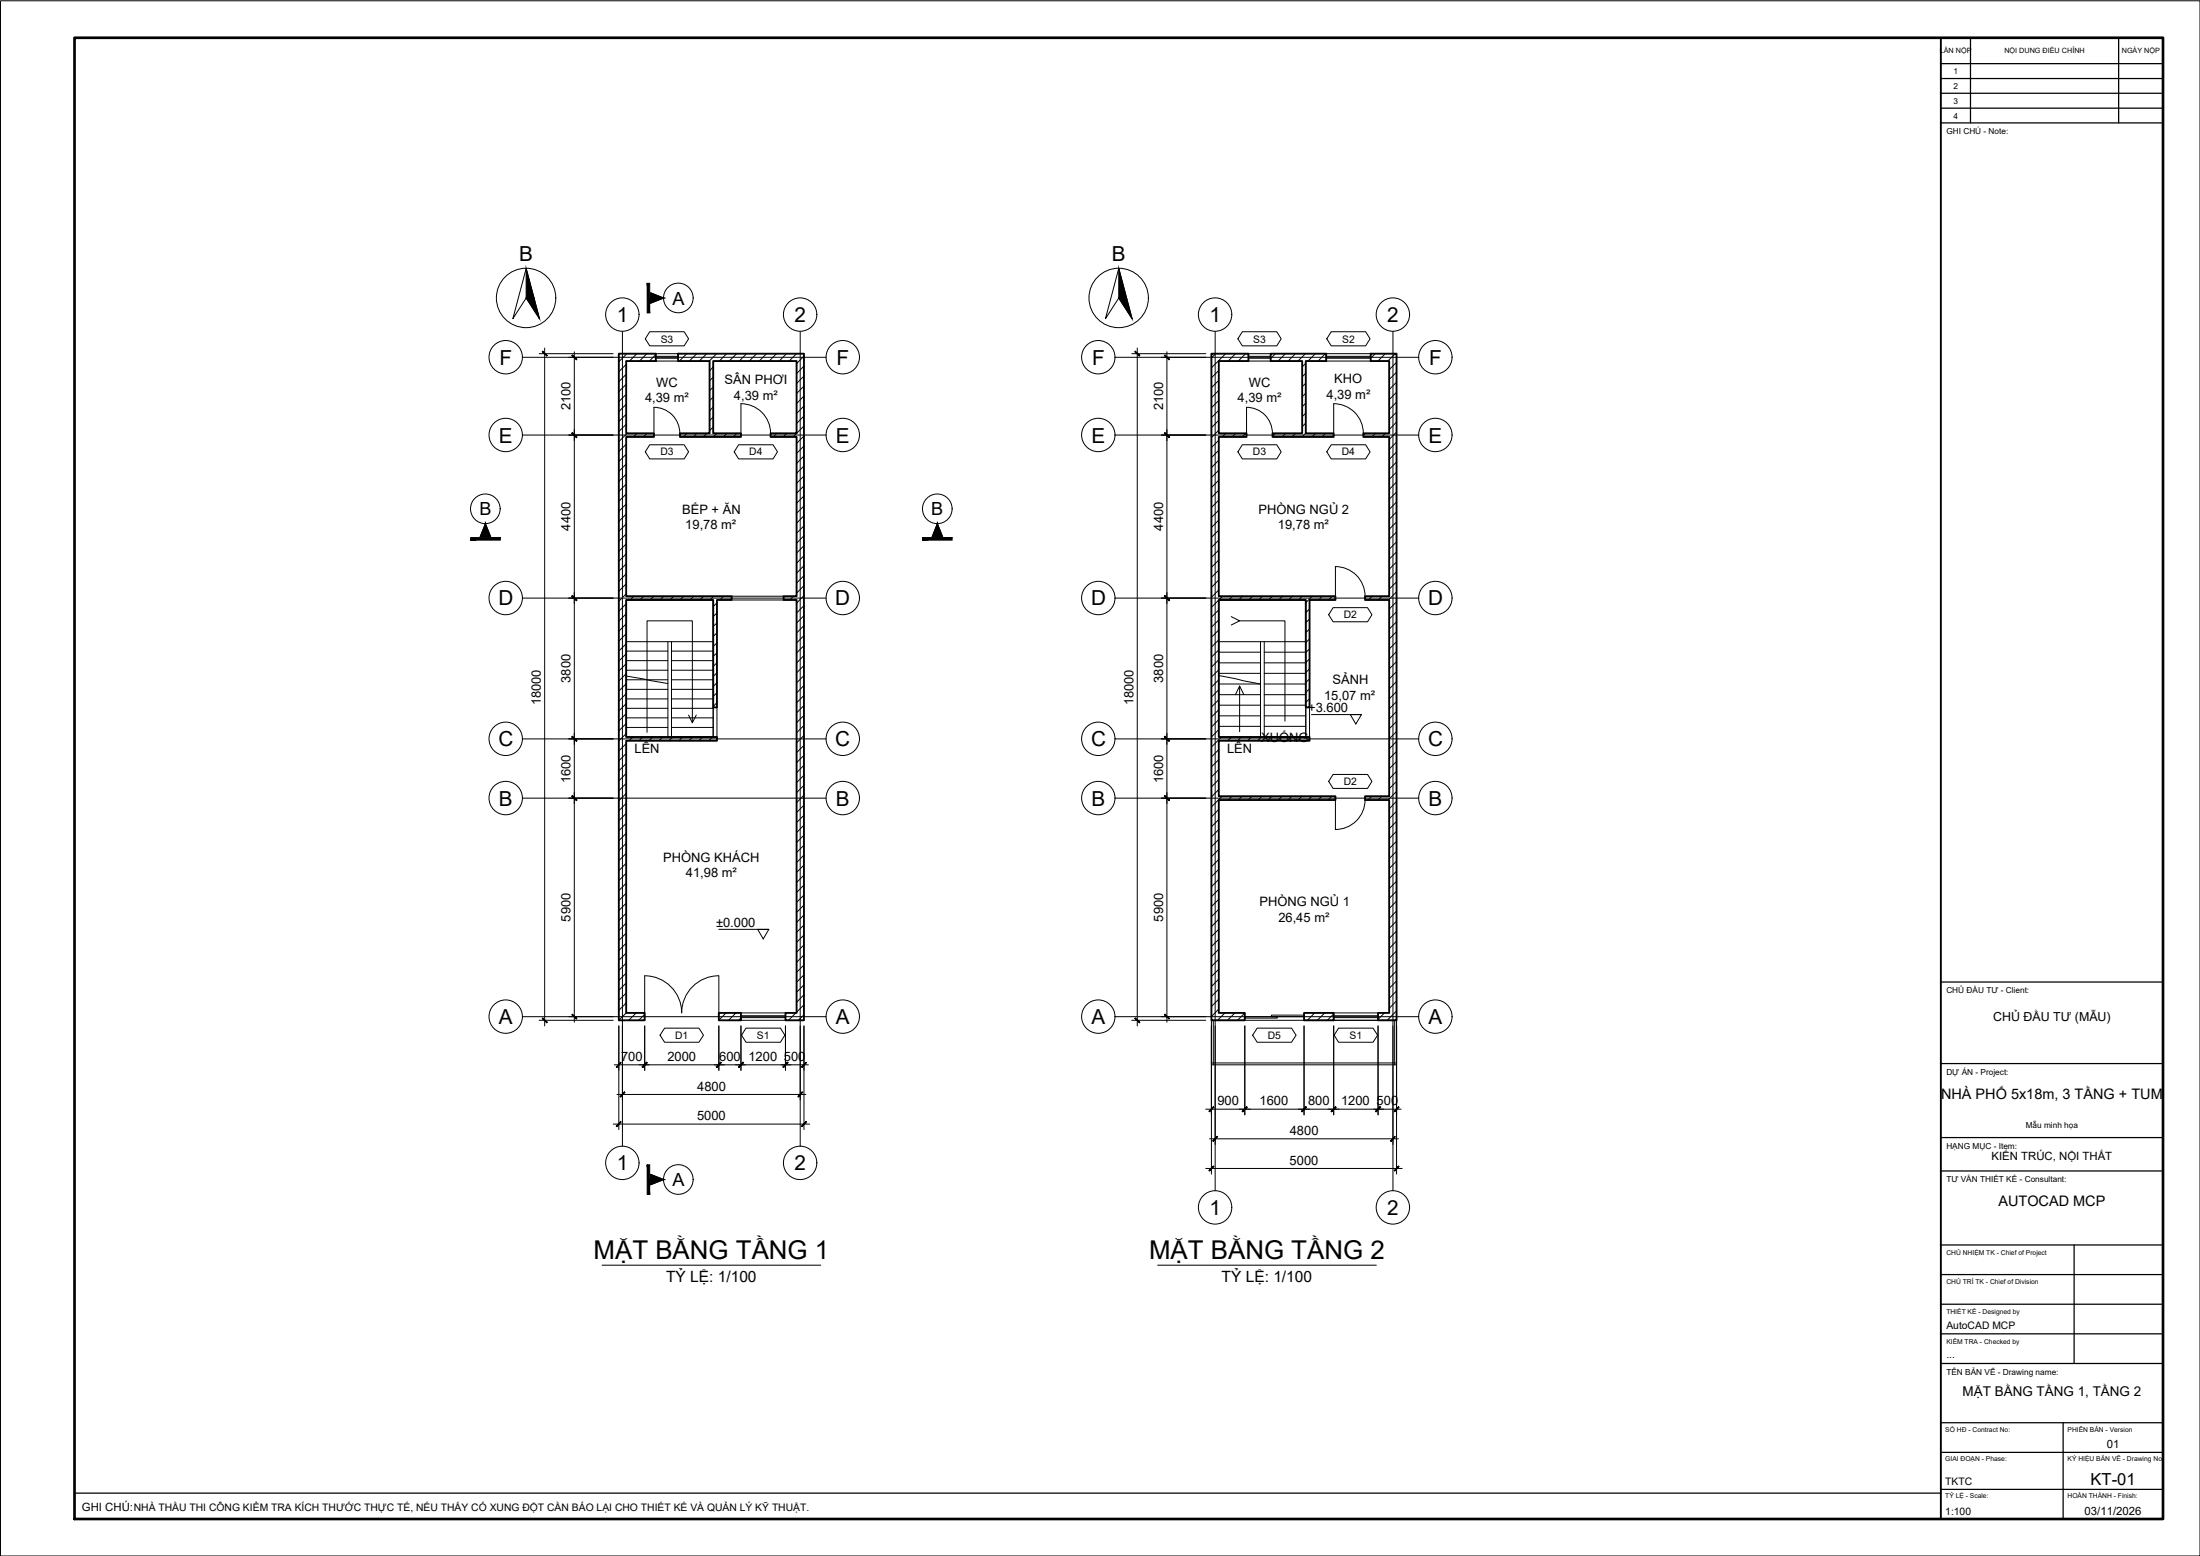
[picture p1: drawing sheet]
<svg xmlns="http://www.w3.org/2000/svg" width="594mm" height="420mm" viewBox="0 0 594 420" stroke-linecap="round" stroke-linejoin="round" font-family="sans-serif">
<!-- layer: A-WALL -->
<path d="M167.1 95.5h10v2h-8v19.5h7.5v1h-7.5v43h28.5v1h-4v29h-1v-29h-23.5v37h24.5v1h-24.5v73.5h5v2h-7zM183.1 95.5h34v180h-5v-2h3v-111.5h-3.5v-1h3.5v-43h-7v-1h7v-19.5h-22.5v19.5h7.5v1h-16.5v-1h8v-19.5h-8.5zM327.1 95.5h10v2h-8v19.5h7.5v1h-7.5v43h31.5v1h-7v29h-1v-29h-23.5v37h24.5v1h-24.5v15h31.5v1h-31.5v57.5h7v2h-9zM343.1 95.5h15v2h-5.5v19.5h7.5v1h-16.5v-1h8v-19.5h-8.5zM370.1 95.5h7v180h-5v-2h3v-57.5h-6.5v-1h6.5v-53h-6.5v-1h6.5v-43h-7v-1h7v-19.5h-5zM194.1 273.5h6v2h-6zM352.1 273.5h8v2h-8z" fill="none" stroke="#000" stroke-width=".51"/>
<!-- layer: A-WALL-PATT -->
<g fill="none" stroke="#000" stroke-width=".27">
<path d="M169.1 98.4l-2 2M169.3 95.5l-2.2 2.2M172 95.5l-2 2M174.7 95.5l-2 2M177.1 95.8l-1.7 1.7M185.4 95.5l-2 2M188.1 95.5l-1.9 2M190.9 95.5l-2.1 2M192.6 99.1l-1 1M193.5 95.5l-2 2M196.2 95.5l-2 2M198.9 95.5l-2 2"/>
<path d="M201.6 95.5l-2 2M204.3 95.5l-2 2M207 95.5l-2 2M209.7 95.5l-2 2M212.4 95.5l-2 2M215.1 95.5l-2 2M217.1 96.2l-2 2M217.1 98.8l-2 2.1M328.3 95.5l-1.2 1.1M331 95.5l-3.9 3.8M333.6 95.5l-1.9 2M336.4 95.5l-2 2"/>
<path d="M337.1 97.4l-.1 .1M344.4 95.5l-1.3 1.3M347.1 95.5l-2 2M349.8 95.5l-2 2M352.5 95.5l-2 2M352.6 98.1l-1 1M355.2 95.5l-2 2M357.9 95.5l-2 2M371.4 95.5l-1.3 1.2M374.1 95.5l-2 2M376.8 95.5l-2.1 2M377.1 97.8l-2 2"/>
<path d="M169.1 101l-2 2.1M169.1 103.8l-2 1.9M169.1 106.5l-2 2M169.1 109.1l-2 2.1M169.1 111.8l-2 2M169.1 114.6l-2 1.9M169.1 119.9l-2 2M169.3 117l-2.2 2.3M172 117l-1 1M174.7 117l-1 1M176.6 117.8l-.2 .2M185.5 117l-1 1"/>
<path d="M188.2 117l-1 1M190.9 117l-1 1M192.6 101.8l-1 1M192.6 104.5l-1 1M192.6 107.2l-1 1M192.6 109.9l-1 1M192.6 112.6l-1 1M192.6 115.3l-1 1M193.6 117l-1 1M196.3 117l-1 1M199 117l-1 1M209.8 117l-1 1"/>
<path d="M212.4 117l-.9 1M217.1 101.6l-2 1.9M217.1 104.3l-2 2M217.1 106.9l-2 2.1M217.1 109.6l-2 2M217.1 112.4l-2 1.9M217.1 115l-3 3M217.1 117.7l-2 2M329.1 100l-2 2M329.1 102.7l-2 2M329.1 108.1l-2 2M329.1 113.5l-2 2"/>
<path d="M329.1 105.4l-2 2M329.1 110.8l-2 2M329.1 116.2l-2 2M329.1 118.9l-2 2M331 117l-1 1M333.7 117l-1 1M336.4 117l-1 1M344.5 117l-.9 .9M347.2 117l-1 1M349.9 117l-1 1M352.6 100.8l-1 1M352.6 103.5l-1 .9"/>
<path d="M352.6 106.2l-1 .9M352.6 108.8l-1 1.1M352.6 111.5l-1 1M352.6 114.2l-1 1M352.6 116.9l-1 1.1M355.3 117l-1 1M357.9 117l-.9 1M360.1 117.5l-.5 .5M368.7 117l-.6 .6M371.4 117l-1 1M374.1 117l-1 1M377.1 100.5l-2 2"/>
<path d="M377.1 111.3l-2 2M377.1 103.2l-2 2M377.1 105.9l-2 2M377.1 108.6l-2 2M377.1 114l-2 2M377.1 116.7l-2 2M377.1 119.4l-2 2M169.1 122.6l-2 2M169.1 125.3l-2 2M169.1 128l-2 2M169.1 130.7l-2 2M169.1 133.4l-2 2"/>
<path d="M169.1 136.1l-2 2M169.1 138.8l-2 2M217.1 120.4l-2 2M217.1 123.1l-2 2M217.1 125.8l-2 2M217.1 128.5l-2 2M217.1 131.2l-2 2M217.1 133.9l-2 2M217.1 136.6l-2 2M217.1 139.3l-2 2M329.1 121.6l-2 2M329.1 124.2l-2 2.1"/>
<path d="M329.1 137.8l-2 1.9M329.1 127l-2 1.9M329.1 129.7l-2 2M329.1 132.3l-2 2.1M329.1 135l-2 2M377.1 122l-2 2.1M377.1 124.8l-2 1.9M377.1 127.5l-2 2M377.1 130.1l-2 2.1M377.1 132.8l-2 2M377.1 135.6l-2 1.9M377.1 138.2l-2 2.1"/>
<path d="M169.1 141.5l-2 2M169.1 144.2l-2 2M169.1 146.9l-2 2M169.1 149.6l-2 2M169.1 152.3l-2 2M169.1 154.9l-2 2.1M169.1 157.6l-2 2M217.1 142l-2 2M217.1 144.7l-2 2M217.1 147.4l-2 2M217.1 150.1l-2 2M217.1 152.7l-2 2.1"/>
<path d="M217.1 155.4l-2 2M217.1 158.2l-2 1.9M329.1 145.8l-2 2M329.1 151.2l-2 2M329.1 159.3l-2 2M329.1 140.4l-2 2.1M329.1 143.1l-2 2M329.1 148.5l-2 2M329.1 153.9l-2 2M329.1 156.6l-2 2M377.1 140.9l-2 2M377.1 143.6l-2 2"/>
<path d="M377.1 146.3l-2 2M377.1 149l-2 2M377.1 151.7l-2 2M377.1 154.4l-2 2M377.1 157.1l-2 2M377.1 159.8l-2.2 2.2M169.1 160.4l-2 1.9M169.1 163l-2 2.1M169.1 165.7l-2 2M169.1 168.4l-2 2M169.1 171.1l-2 2M169.1 173.8l-2 2"/>
<path d="M169.1 176.5l-2 2M169.1 179.2l-2 2M171.1 161l-.9 1M173.8 161l-1 1M176.5 161l-1 1M179.2 161l-1 1M181.9 161l-1 1M184.6 161l-1 1M187.3 161l-1 1M190 161l-1 1M192.7 161l-1 1M193.6 162.8l-1 1"/>
<path d="M193.6 165.5l-1 1M193.6 168.2l-1 1M193.6 170.9l-1 1M193.6 173.6l-1 1M193.6 176.3l-1 .9M193.6 178.9l-1 1.1M195.4 161l-1 1M197.6 161.5l-.5 .5M214.3 161l-1.1 1M217.1 160.8l-2 2.1M217.1 163.5l-2 2M217.1 166.2l-2 2"/>
<path d="M217.1 168.9l-2 2M217.1 171.6l-2 2M217.1 174.3l-2 2M217.1 177l-2 2M217.1 179.7l-2 2M329.1 164.7l-2 2M329.1 167.4l-2 2M329.1 170.1l-2 2M329.1 172.8l-2 2M329.1 175.5l-2 2M329.1 178.1l-2 2.1M330.1 161l-3 3"/>
<path d="M332.8 161l-1 1M335.5 161l-1 1M338.2 161l-1 1M340.9 161l-1 1M343.6 161l-1 1M346.3 161l-1 1M349 161l-1 1M351.7 161l-1 1M353.6 164.4l-1 1M353.6 167.1l-1 1M353.6 169.8l-1 1M353.6 172.5l-1 1"/>
<path d="M353.6 175.2l-1 1M353.6 177.9l-1 1M354.3 161l-1.7 1.7M357.1 161l-1 1M359.8 161l-1.1 1M370.5 161l-1 1M373.2 161l-1 1M377.1 162.5l-2 2M377.1 165.2l-2 2M377.1 167.9l-2 2M377.1 170.6l-2 2M377.1 173.3l-2 2"/>
<path d="M377.1 175.9l-2 2.1M377.1 178.6l-2 2M169.1 181.9l-2 2M169.1 184.6l-2 2M169.1 187.3l-2 2M169.1 190l-2 2M169.1 192.7l-2 2M169.1 195.4l-2 2M169.1 198.1l-2 2M170.9 199l-1 1M173.5 199l-.9 1M176.2 199l-1 1"/>
<path d="M179 199l-1.1 1M181.6 199l-.9 1M184.3 199l-1 1M187 199l-1 1M189.7 199l-1 1M192.4 199l-1 1M193.6 181.7l-1 1M193.6 184.4l-1 .9M193.6 187l-1 1M193.6 189.7l-1 1.1M217.1 182.4l-2 2M217.1 185.1l-2 2"/>
<path d="M217.1 187.8l-2 2M217.1 190.5l-2 2M217.1 193.2l-2 2M217.1 195.9l-2 2M217.1 198.6l-2 2M329.1 180.8l-2 2M329.1 183.6l-2 1.9M329.1 186.2l-2 2.1M329.1 188.9l-2 2M329.1 191.6l-2 2M329.1 194.3l-2 2M329.1 197l-2 2"/>
<path d="M329.8 199l-2.7 2.7M332.5 199l-1 1M335.2 199l-1 1M337.9 199l-1 1M340.6 199l-1 1M343.3 199l-1 1M346 199l-1 1M348.7 199l-1 1M351.4 199l-1 1M353.6 180.6l-1 1M353.6 183.3l-1 1M353.6 186l-1 1"/>
<path d="M353.6 188.7l-1 1M353.6 199.5l-.5 .5M377.1 181.4l-2 1.9M377.1 184l-2 2.1M377.1 186.7l-2 2M377.1 189.4l-2 2M377.1 192.1l-2 2M377.1 194.8l-2 2M377.1 197.5l-2 2M169.1 200.8l-2 2M169.1 203.5l-2 1.9M169.1 206.2l-2 2"/>
<path d="M169.1 208.8l-2 2.1M169.1 211.5l-2 2M169.1 214.2l-2 2M169.1 216.9l-2 2M169.1 219.6l-2 2M217.1 201.3l-2 1.9M217.1 204l-2 2M217.1 206.6l-2 2.1M217.1 209.3l-2 2M217.1 212l-2 2M217.1 214.7l-2 2M217.1 217.4l-2 2"/>
<path d="M329.1 202.4l-2 2M329.1 205.1l-2 2M329.1 207.8l-2 2M329.1 210.5l-2 2M329.1 213.2l-2 2M329.1 218.6l-2 2M330 215l-2.9 2.9M332.7 215l-1 1M335.4 215l-1 1M338.1 215l-1 1M340.8 215l-1 1M343.5 215l-1.1 1"/>
<path d="M346.2 215l-1 1M348.8 215l-.9 1M351.6 215l-1.1 1M354.3 215l-1.1 1M356.9 215l-.9 1M359.6 215l-1 1M370.4 215l-1 1M373.1 215l-1 1M377.1 200.2l-2 2M377.1 202.9l-2 2M377.1 205.6l-2 2M377.1 208.3l-2 2"/>
<path d="M377.1 211l-2 2M377.1 213.7l-2.3 2.3M377.1 216.4l-2 2M377.1 219.1l-2 2M169.1 222.3l-2 2M169.1 225l-2 2M169.1 227.7l-2 2M169.1 230.4l-2 2M169.1 233.1l-2 2M169.1 235.8l-2 2M169.1 238.5l-2 2M217.1 220.1l-2 2"/>
<path d="M217.1 222.8l-2 2M217.1 225.5l-2 2M217.1 228.2l-2 2M217.1 230.9l-2 2M217.1 233.6l-2 2M217.1 236.3l-2 2M217.1 239l-2 2M329.1 221.3l-2 2M329.1 224l-2 2M329.1 226.7l-2 1.9M329.1 229.4l-2 2M329.1 232.1l-2 2"/>
<path d="M329.1 234.7l-2 2M329.1 237.4l-2 2M377.1 221.8l-2 2M377.1 224.5l-2 1.9M377.1 227.2l-2 2M377.1 229.9l-2 2M377.1 232.5l-2 2M377.1 235.2l-2 2M377.1 238l-2 1.9M169.1 241.2l-2 2M169.1 243.9l-2 2M169.1 246.6l-2 2"/>
<path d="M169.1 249.3l-2 2M169.1 252l-2 2M169.1 254.7l-2 2M169.1 257.3l-2 2M217.1 241.7l-2 2M217.1 244.4l-2 2M217.1 247.1l-2 2M217.1 249.8l-2 2M217.1 252.5l-2 2M217.1 255.1l-2 2M217.1 257.9l-2 1.9M329.1 240.1l-2 2"/>
<path d="M329.1 242.8l-2 2M329.1 245.5l-2 2M329.1 248.2l-2 2M329.1 250.9l-2 2M329.1 253.6l-2 2M329.1 256.3l-2 2M329.1 259l-2 2M377.1 240.6l-2 2M377.1 243.3l-2 2M377.1 246l-2 2M377.1 248.7l-2 2M377.1 251.4l-2 2"/>
<path d="M377.1 254.1l-2 2M377.1 256.8l-2 2M377.1 259.5l-2 2M169.1 260.1l-2 1.9M169.1 262.8l-2 2M169.1 265.4l-2 2M169.1 268.1l-2 2M169.1 270.8l-2 2M169.1 273.5l-2 2M171.8 273.5l-2 2M174.1 273.9l-1.6 1.6M196.1 273.5l-2 2"/>
<path d="M198.7 273.5l-2 2M200.1 274.9l-.7 .6M212.2 273.5l-.1 .1M214.9 273.5l-2 2M217.1 260.6l-2 2M217.1 263.2l-2 2M217.1 265.9l-2 2M217.1 268.6l-2 2M217.1 271.3l-2 2M217.1 274l-1.5 1.5M329.1 261.7l-2 2M329.1 264.4l-2 2"/>
<path d="M329.1 267.1l-2 2M329.1 269.8l-2 2M329.1 272.5l-2 2M330.8 273.5l-2 2M333.5 273.5l-2.1 2M336.1 273.6l-1.9 1.9M352.3 273.5l-.2 .2M355 273.5l-2 2M357.7 273.5l-2 2M360.1 273.8l-1.7 1.7M373.9 273.5l-1.8 1.8M377.1 262.2l-2 2"/>
<path d="M377.1 264.9l-2 2M377.1 267.6l-2 2M377.1 270.3l-2 2M377.1 273l-2.5 2.5"/>
</g>
<!-- layer: A-DOOR -->
<g fill="none" stroke="#000" stroke-width=".27">
<path d="M176.6 110a7 7 0 0 1 7 7M176.6 110v7M200.1 109a8 8 0 0 1 8 8M200.1 109v8M343.6 117a7 7 0 0 0-7-7v7M360.1 109a8 8 0 0 1 8 8M360.1 109v8M360.6 153a8 8 0 0 1 8 8M360.6 153v8M360.6 216v8M368.6 216a8 8 0 0 1-8 8M174.1 263.5a10 10 0 0 1 10 10 10 10 0 0 1 10-10"/>
<path d="M174.1 263.5v10M194.1 263.5v10M336.1 274.5h8.8v.4h-8.8zM343.3 274.1h8.8v.4h-8.8z"/>
</g>
<!-- layer: A-ANNO-TEXT -->
<g fill="none" stroke="#000" stroke-width=".27">
<path d="M175.4 89.6h9.4l1.1 1.9-1.1 1.9h-9.4l-1.1-1.9zM335.5 89.6h9.3l1.2 1.9-1.2 1.9h-9.3l-1.2-1.9zM359.5 89.6h9.3l1.2 1.9-1.2 1.9h-9.3l-1.2-1.9zM175.4 120.1h9.4l1.1 1.9-1.1 1.9h-9.4l-1.1-1.9zM199.4 120.1h9.4l1.1 1.9-1.1 1.9h-9.4l-1.1-1.9zM335.5 120.1h9.3l1.2 1.9-1.2 1.9h-9.3l-1.2-1.9zM359.5 120.1h9.3l1.2 1.9-1.2 1.9h-9.3l-1.2-1.9zM360 164.1h9.3l1.2 1.9-1.2 1.9h-9.3l-1.2-1.9zM360 209.1h9.3l1.2 1.9-1.2 1.9h-9.3l-1.2-1.9zM179.5 277.6h9.2l1.3 1.9-1.3 1.9h-9.2l-1.3-1.9zM201.4 277.6h9.3l1.2 1.9-1.2 1.9h-9.3l-1.1-1.9zM339.5 277.6h9.3l1.2 1.9-1.2 1.9h-9.3l-1.2-1.9z"/>
<path d="M361.5 277.6h9.3l1.2 1.9-1.2 1.9h-9.3l-1.2-1.9zM162.6 341.6h59M312.6 341.6h59.1"/>
</g>
<!-- layer: A-GLAZ -->
<g fill="none" stroke="#000" stroke-width=".27">
<path d="M177.1 95.5h6M177.1 97.5h6M177.1 96.2h6M177.1 96.7h6M337.1 95.5h6M337.1 97.5h6M337.1 96.2h6M337.1 96.7h6M358.1 95.5h12M358.1 97.5h12M358.1 96.2h12M358.1 96.7h12"/>
<path d="M200.1 275.5h12M200.1 273.5h12M200.1 274.8h12M200.1 274.3h12M360.1 275.5h12M360.1 273.5h12M360.1 274.8h12M360.1 274.3h12"/>
</g>
<!-- layer: A-OPEN -->
<path d="M197.6 162h14M197.6 161h14M192.6 191v8M193.6 191v8M352.6 191v8M353.6 191v8" fill="none" stroke="#000" stroke-width=".27"/>
<!-- layer: A-ANNO-DIMS -->
<g fill="none" stroke="#000" stroke-width=".27">
<path d="M145.6 95.5h20M147.1 94v183M153.6 96.5h12M155.1 95v181M305.6 95.5h20M307.1 94v183M313.6 96.5h12M315.1 95v181M153.6 117.5h12M313.6 117.5h12M153.6 161.5h12M313.6 161.5h12"/>
<path d="M153.6 199.5h12M313.6 199.5h12M153.6 215.5h12M313.6 215.5h12M145.6 275.5h20M153.6 274.5h12M167.1 277v28M168.1 277v20M174.1 277v12M194.1 277v12M200.1 277v12M212.1 277v12"/>
<path d="M216.1 277v20M217.1 277v28M305.6 275.5h20M313.6 274.5h12M327.1 277v40M328.1 277v32M336.1 277v24M352.1 277v24M360.1 277v24M372.1 277v24M376.1 277v32M377.1 277v40"/>
<path d="M165.9 287.5h9.4M166.6 295.5h51M172.6 287.5h23M192.9 287.5h8.4M198.6 287.5h15M210.9 287.5h7.4M325.6 299.5h48M370.9 299.5h7.4M165.6 303.5h53M325.6 315.5h53M326.6 307.5h51"/>
</g>
<!-- layer: 0 -->
<g fill="#000" stroke="#000" stroke-width=".27">
<path d="M146.4 95l1.2 1.1 .2-.1zM146.4 95l.2-.2 1.2 1.2z"/>
<path d="M154.4 96l1.2 1.2 .2-.2zM154.4 96l.2-.2 1.2 1.2z"/>
<path d="M306.5 95l1.2 1.1 .1-.1zM306.5 95l.1-.2 1.2 1.2z"/>
<path d="M314.5 96l1.2 1.2 .1-.2zM314.5 96l.1-.2 1.2 1.2z"/>
<path d="M154.6 116.8l-.2 .2 1.4 1zM154.4 117l1.4 1-.2 .2z"/>
<path d="M154.4 117l1.2 1.2 .2-.2zM154.4 117l.2-.2 1.2 1.2z"/>
<path d="M314.6 116.8l-.1 .2 1.3 1zM314.5 117l1.3 1-.1 .2z"/>
<path d="M314.5 117l1.2 1.2 .1-.2zM314.5 117l.1-.2 1.2 1.2z"/>
<path d="M154.6 160.8l-.2 .2 1.4 1.1zM154.4 161l1.4 1.1-.2 .1z"/>
<path d="M154.4 161l1.2 1.2 .2-.1zM154.6 160.8l1.2 1.3-1.4-1.1z"/>
<path d="M314.6 160.8l-.1 .2 1.3 1.1zM314.5 161l1.3 1.1-.1 .1z"/>
<path d="M314.5 161l1.2 1.2 .1-.1zM314.6 160.8l1.2 1.3-1.3-1.1z"/>
<path d="M154.6 198.8l-.2 .2 1.4 1zM154.4 199l1.4 1-.2 .2z"/>
<path d="M314.6 198.8l-.1 .2 1.3 1zM314.5 199l1.3 1-.1 .2z"/>
<path d="M154.6 214.8l-.2 .2 1.4 1zM154.4 215l1.4 1-.2 .2z"/>
<path d="M154.4 215l1.2 1.2 .2-.2zM154.4 215l.2-.2 1.2 1.2z"/>
<path d="M154.4 199l1.2 1.2 .2-.2zM154.6 198.8l1.2 1.2-1.4-1z"/>
<path d="M314.6 214.8l-.1 .2 1.3 1zM314.5 215l1.3 1-.1 .2z"/>
<path d="M314.5 215l1.2 1.2 .1-.2zM314.5 215l.1-.2 1.2 1.2z"/>
<path d="M314.5 199l1.2 1.2 .1-.2zM314.6 198.8l1.2 1.2-1.3-1z"/>
<path d="M146.6 274.9l-.2 .1 1.4 1.1zM146.4 275l1.4 1.1-.2 .1z"/>
<path d="M154.6 273.9l-.2 .1 1.4 1zM154.4 274l1.4 1-.2 .2z"/>
<path d="M306.6 274.9l-.1 .1 1.3 1.1zM306.5 275l1.3 1.1-.1 .1z"/>
<path d="M314.6 273.9l-.1 .1 1.3 1zM314.5 274l1.3 1-.1 .2z"/>
<path d="M167.6 286.9l-1.2 1.2 .2 .1zM167.6 286.9l.1 .1-1.1 1.2z"/>
<path d="M168.6 294.9l-1 1.3 1.2-1.2zM168.6 294.9l-1 1.3-.2-.1z"/>
<path d="M174.6 286.9l-1.1 1.3 1.3-1.2zM174.6 286.9l-1.1 1.3-.1-.1z"/>
<path d="M174.6 286.9l-1.1 1.3 1.3-1.2zM174.6 286.9l-1.1 1.3-.1-.1z"/>
<path d="M194.6 286.9l-1.2 1.2 .2 .1zM194.6 286.9l.1 .1-1.1 1.2z"/>
<path d="M194.6 286.9l-1.2 1.2 .2 .1zM194.6 286.9l.1 .1-1.1 1.2z"/>
<path d="M200.6 286.9l-1 1.3 1.2-1.2zM200.6 286.9l-1 1.3-.2-.1z"/>
<path d="M200.6 286.9l-1 1.3 1.2-1.2zM200.6 286.9l-1 1.3-.2-.1z"/>
<path d="M211.4 288.1l.2 .1 1.1-1.3zM212.7 286.9l.1 .1-1.2 1.2z"/>
<path d="M211.4 288.1l.2 .1 1.1-1.3zM212.7 286.9l.1 .1-1.2 1.2z"/>
<path d="M216.6 294.9l-1.2 1.2 .2 .1zM216.6 294.9l.2 .1-1.2 1.2z"/>
<path d="M217.6 286.9l-1.1 1.3 1.3-1.2zM217.6 286.9l-1.1 1.3-.1-.1z"/>
<path d="M327.7 298.9l-1.1 1.3 1.2-1.2zM326.4 300.1l1.3-1.2-1.1 1.3z"/>
<path d="M336.6 298.9l-1 1.3 1.2-1.2zM336.6 298.9l-1 1.3-.1-.1z"/>
<path d="M352.7 298.9l-1.1 1.3 1.2-1.2zM352.7 298.9l-1.1 1.3-.1-.1z"/>
<path d="M360.7 298.9l-1.1 1.3 1.2-1.2zM360.7 298.9l-1.1 1.3-.1-.1z"/>
<path d="M377.7 298.9l-1.1 1.3 1.2-1.2zM377.7 298.9l-1.1 1.3-.1-.1z"/>
<path d="M167.6 302.9l-1 1.3 1.1-1.2zM167.6 302.9l-1 1.3-.2-.1z"/>
<path d="M216.4 304.1l.1 .1 1.1-1.3zM217.6 302.9l.2 .1-1.3 1.2z"/>
<path d="M327.7 314.9l-1.1 1.3 1.2-1.2zM326.4 316.1l1.3-1.2-1.1 1.3z"/>
<path d="M328.6 306.9l-1 1.3 1.2-1.2zM328.6 306.9l-1 1.3-.1-.1z"/>
<path d="M336.6 298.9l-1.1 1.2 .1 .1zM336.6 298.9l.2 .1-1.2 1.2z"/>
<path d="M351.5 300.1l.1 .1 1.1-1.3zM352.7 298.9l.1 .1-1.2 1.2z"/>
<path d="M359.5 300.1l.1 .1 1.1-1.3zM360.7 298.9l.1 .1-1.2 1.2z"/>
<path d="M371.4 300.1l.2 .1 1.1-1.3zM372.7 298.9l.1 .1-1.2 1.2z"/>
<path d="M371.4 300.1l.2 .1 1.1-1.3zM372.7 298.9l.1 .1-1.2 1.2z"/>
<path d="M375.5 308.1l.1 .1 1.1-1.3zM376.7 306.9l.1 .1-1.2 1.2z"/>
<path d="M377.7 314.9l-1.2 1.2 .1 .1zM377.7 314.9l.1 .1-1.2 1.2z"/>
</g>
<!-- layer: S-GRID -->
<g fill="none" stroke="#000" stroke-width=".27">
<path d="M141.1 96.5h82M168.1 89.5v220M216.1 89.5v220M301.1 96.5h82M328.1 89.5v232M376.1 89.5v232M141.1 117.5h82M301.1 117.5h82M141.1 161.5h82M301.1 161.5h82M141.1 199.5h82M301.1 199.5h82"/>
<path d="M141.1 215.5h82M301.1 215.5h82M141.1 274.5h82M301.1 274.5h82"/>
</g>
<!-- layer: S-GRID-IDEN -->
<g fill="none" stroke="#000" stroke-width=".27">
<circle cx="136.6" cy="96.5" r="4.5"/>
<circle cx="168.1" cy="84.9" r="4.5"/>
<circle cx="216.1" cy="84.9" r="4.5"/>
<circle cx="227.6" cy="96.5" r="4.5"/>
<circle cx="296.6" cy="96.5" r="4.5"/>
<circle cx="328.1" cy="84.9" r="4.5"/>
<circle cx="376.1" cy="84.9" r="4.5"/>
<circle cx="387.6" cy="96.5" r="4.5"/>
<circle cx="136.6" cy="117.5" r="4.5"/>
<circle cx="227.6" cy="117.5" r="4.5"/>
<circle cx="296.6" cy="117.5" r="4.5"/>
<circle cx="387.6" cy="117.5" r="4.5"/>
<circle cx="136.6" cy="161.5" r="4.5"/>
<circle cx="227.6" cy="161.5" r="4.5"/>
<circle cx="296.6" cy="161.5" r="4.5"/>
<circle cx="387.6" cy="161.5" r="4.5"/>
<circle cx="136.6" cy="199.5" r="4.5"/>
<circle cx="227.6" cy="199.5" r="4.5"/>
<circle cx="296.6" cy="199.5" r="4.5"/>
<circle cx="387.6" cy="199.5" r="4.5"/>
<circle cx="136.6" cy="215.5" r="4.5"/>
<circle cx="227.6" cy="215.5" r="4.5"/>
<circle cx="296.6" cy="215.5" r="4.5"/>
<circle cx="387.6" cy="215.5" r="4.5"/>
<circle cx="136.6" cy="274.5" r="4.5"/>
<circle cx="227.6" cy="274.5" r="4.5"/>
<circle cx="296.6" cy="274.5" r="4.5"/>
<circle cx="387.6" cy="274.5" r="4.5"/>
<circle cx="168.1" cy="314" r="4.5"/>
<circle cx="216.1" cy="314" r="4.5"/>
<circle cx="328.1" cy="326" r="4.5"/>
<circle cx="376.1" cy="326" r="4.5"/>
</g>
<!-- layer: A-FLOR-STRS -->
<g fill="none" stroke="#000" stroke-width=".27">
<path d="M169.1 162h23.5v37h-23.5zM169.1 173.3h23.5M169.1 178.4h11.3M169.1 175.8h11.3M180.4 173.3v25.7M181.3 173.3v25.7h11.3M181.3 178.4h11.3M181.3 175.8h11.3M329.1 162h23.5v37h-23.5zM329.1 173.3h23.5M329.1 179h11.3M329.1 176.1h11.3"/>
<path d="M332.5 166.5l2.2 1.1-2.2 1.2M334.7 167.6h12.3v27.1M340.4 173.3v25.7M341.4 173.3v25.7h11.2M341.4 179h11.2M341.4 176.1h11.2M169.1 182.5l11.3 2.1M169.1 196.4h11.3M169.1 193.8h11.3M169.1 191.3h11.3M169.1 188.7h11.3M169.1 186.1h11.3"/>
<path d="M169.1 183.6h11.3M169.1 181h11.3M181.3 196.4h11.3M181.3 193.8h11.3M181.3 191.3h11.3M181.3 188.7h11.3M181.3 186.1h11.3M181.3 183.6h11.3M181.3 181h11.3M185.9 193.1l1.1 2.1 1-2.1M187 195.2v-27.6h-12.3v30.1M329.1 182.4l11.3 2.3h-11.3"/>
<path d="M329.1 196.1h11.3M329.1 193.3h11.3M329.1 190.4h11.3M329.1 187.6h11.3M329.1 181.8h11.3M333.6 187.6l1.1-2.3 1.2 2.3M334.7 185.3v12.3M341.4 196.1h11.2M341.4 193.3h11.2M341.4 190.4h11.2M341.4 187.6h11.2M341.4 184.7h11.2"/>
<path d="M341.4 181.8h11.2"/>
</g>
<!-- layer: A-ANNO-SYMB -->
<g fill="none" stroke="#000" stroke-width=".27">
<path d="M142.1 72.5l3.6 13.6-3.6-5.6-3.6 5.6zM175.7 79.1l3.5 1.4-3.5 1.4zM302.1 72.5l3.6 13.6-3.6-5.6-3.6 5.6zM175.1 80.5h.8M131.1 141.4l1.4 3.5h-2.8zM131.1 144.7v.8M253.1 141.4l1.4 3.5h-2.8zM253.1 144.7v.8M354.1 193h13.5M364.6 193h3l-1.5 2.5zM194.1 251h13.5M204.6 251h3l-1.5 2.5z"/>
<path d="M175.1 318.5h.8M175.7 317.1l3.5 1.4-3.5 1.4z"/>
<circle cx="142.1" cy="80.5" r="8"/>
<circle cx="183.2" cy="80.5" r="4"/>
<circle cx="302.1" cy="80.5" r="8"/>
<circle cx="131.1" cy="137.4" r="4"/>
<circle cx="253.1" cy="137.4" r="4"/>
<circle cx="183.2" cy="318.5" r="4"/>
</g>
<g fill="#000" stroke="#000" stroke-width=".27">
<path d="M142.1 72.5l2.1 8h-2.1zM142.1 80.5l3.6 5.6-1.5-5.6z"/>
<path d="M175.7 79.1l3.5 1.4h-3.5zM175.7 80.5v1.4l3.5-1.4z"/>
<path d="M302.1 72.5l2.1 8h-2.1zM302.1 80.5l3.6 5.6-1.5-5.6z"/>
<path d="M174.8 76.5v8h.6zM174.8 76.5h.6v8z"/>
<path d="M127.1 145.2v.6l8-.6zM127.1 145.8l8-.6v.6z"/>
<path d="M131.1 141.4v3.5h-1.4zM131.1 141.4v3.5h1.4z"/>
<path d="M249.1 145.2v.6l8-.6zM249.1 145.8l8-.6v.6z"/>
<path d="M253.1 141.4v3.5h-1.4zM253.1 141.4v3.5h1.4z"/>
<path d="M175.7 317.1l3.5 1.4h-3.5zM175.7 318.5v1.4l3.5-1.4z"/>
<path d="M174.8 314.5v8h.6zM174.8 314.5h.6v8z"/>
</g>
<!-- layer: A-FLOR-LEVL -->
<path d="M327.1 275.5h50v12h-50zM327.6 275.5v12M376.6 275.5v12M327.1 287h50" fill="none" stroke="#000" stroke-width=".27"/>
<!-- layer: A-ANNO-TTLB -->
<path d="M.1 .2h594v420h-594z" fill="none" stroke="#000" stroke-width=".27"/>
<path d="M20.1 10.2h564v400h-564z" fill="none" stroke="#000" stroke-width=".72"/>
<path d="M524.1 10.2v400" fill="none" stroke="#000" stroke-width=".51"/>
<g fill="none" stroke="#000" stroke-width=".34">
<path d="M524.1 17.2h60M532.1 10.2v23M572.1 10.2v23M524.1 33.2h60M524.1 21.2h60M524.1 25.2h60M524.1 29.2h60M524.1 265.2h60M524.1 287.2h60M524.1 307.2h60M524.1 316.2h60M524.1 336.2h60"/>
<path d="M560.1 336.2v32M524.1 344.2h60M524.1 352.2h60M524.1 368.2h60M524.1 360.2h60M524.1 384.2h60M524.1 392.2h60M557.1 384.2v26M20.1 403.2h504M524.1 402.2h60"/>
</g>
<g font-size="7">
<text x="160.3" y="340">MẶT BẰNG TẦNG 1</text>
<text x="310.3" y="340">MẶT BẰNG TẦNG 2</text>
</g>
<g font-size="5.6">
<text x="140.2" y="70.5">B</text>
<text x="300.2" y="70.5">B</text>
<text x="166.6" y="87">1</text>
<text x="214.6" y="87">2</text>
<text x="326.6" y="87">1</text>
<text x="374.6" y="87">2</text>
<text x="134.9" y="98.5">F</text>
<text x="225.9" y="98.5">F</text>
<text x="294.9" y="98.5">F</text>
<text x="385.9" y="98.5">F</text>
<text x="134.7" y="119.5">E</text>
<text x="225.7" y="119.5">E</text>
<text x="294.7" y="119.5">E</text>
<text x="385.8" y="119.5">E</text>
<text x="134.6" y="163.5">D</text>
<text x="225.6" y="163.5">D</text>
<text x="294.6" y="163.5">D</text>
<text x="385.6" y="163.5">D</text>
<text x="134.6" y="201.5">C</text>
<text x="225.6" y="201.5">C</text>
<text x="294.6" y="201.5">C</text>
<text x="385.6" y="201.5">C</text>
<text x="134.7" y="217.5">B</text>
<text x="225.7" y="217.5">B</text>
<text x="294.7" y="217.5">B</text>
<text x="385.8" y="217.5">B</text>
<text x="134.7" y="276.5">A</text>
<text x="225.7" y="276.5">A</text>
<text x="294.7" y="276.5">A</text>
<text x="385.8" y="276.5">A</text>
<text x="166.6" y="316">1</text>
<text x="214.6" y="316">2</text>
<text x="326.6" y="328">1</text>
<text x="374.6" y="328">2</text>
</g>
<g font-size="4.9">
<text x="181.6" y="82.3">A</text>
<text x="129.5" y="139.1">B</text>
<text x="251.5" y="139.1">B</text>
<text x="181.6" y="320.3">A</text>
</g>
<text font-size="4.5" x="564.5" y="401">KT-01</text>
<g font-size="4.2">
<text x="179.8" y="346.2">TỶ LỆ: 1/100</text>
<text x="329.9" y="346.2">TỶ LỆ: 1/100</text>
</g>
<g font-size="3.9">
<text x="524.1" y="296.7">NHÀ PHỐ 5x18m, 3 TẦNG + TUM</text>
<text x="539.6" y="325.7">AUTOCAD MCP</text>
</g>
<text font-size="3.6" x="530" y="377">MẶT BẰNG TẦNG 1, TẦNG 2</text>
<g font-size="3.5">
<text x="177.2" y="104.4">WC</text>
<text x="195.7" y="103.7">SÂN PHƠI</text>
<text x="198.2" y="107.9">4,39 m²</text>
<text x="337.2" y="104.4">WC</text>
<text x="358.2" y="107.6">4,39 m²</text>
<text x="360.3" y="103.4">KHO</text>
<text x="154.1" y="110.8" transform="rotate(-90 154.1 110.8)">2100</text>
<text x="174.2" y="108.6">4,39 m²</text>
<text x="314.1" y="110.8" transform="rotate(-90 314.1 110.8)">2100</text>
<text x="334.2" y="108.6">4,39 m²</text>
<text x="154.1" y="143.3" transform="rotate(-90 154.1 143.3)">4400</text>
<text x="184.2" y="138.7">BẾP + ĂN</text>
<text x="185.1" y="142.9">19,78 m²</text>
<text x="314.1" y="143.3" transform="rotate(-90 314.1 143.3)">4400</text>
<text x="339.9" y="138.7">PHÒNG NGỦ 2</text>
<text x="345.1" y="142.9">19,78 m²</text>
<text x="154" y="184.4" transform="rotate(-90 154 184.4)">3800</text>
<text x="314.1" y="184.4" transform="rotate(-90 314.1 184.4)">3800</text>
<text x="359.8" y="184.7">SẢNH</text>
<text x="146.1" y="190.5" transform="rotate(-90 146.1 190.5)">18000</text>
<text x="306.1" y="190.5" transform="rotate(-90 306.1 190.5)">18000</text>
<text x="357.6" y="188.9">15,07 m²</text>
<text x="353.2" y="192.2">+3.600</text>
<text x="171.3" y="203.2">LÊN</text>
<text x="331.4" y="203.2">LÊN</text>
<text x="340.6" y="200.4">XUỐNG</text>
<text x="154.1" y="211.5" transform="rotate(-90 154.1 211.5)">1600</text>
<text x="314.1" y="211.5" transform="rotate(-90 314.1 211.5)">1600</text>
<text x="179.1" y="232.7">PHÒNG KHÁCH</text>
<text x="185.2" y="236.9">41,98 m²</text>
<text x="340.1" y="244.7">PHÒNG NGỦ 1</text>
<text x="154.1" y="248.9" transform="rotate(-90 154.1 248.9)">5900</text>
<text x="193.4" y="250.2">±0.000</text>
<text x="314.1" y="248.9" transform="rotate(-90 314.1 248.9)">5900</text>
<text x="345.2" y="248.9">26,45 m²</text>
<text x="167.7" y="286.5">700</text>
<text x="180.2" y="286.5">2000</text>
<text x="194.2" y="286.5">600</text>
<text x="202.1" y="286.5">1200</text>
<text x="211.7" y="286.5">500</text>
<text x="188.3" y="294.5">4800</text>
<text x="328.7" y="298.5">900</text>
<text x="340.1" y="298.5">1600</text>
<text x="353.2" y="298.5">800</text>
<text x="362.1" y="298.5">1200</text>
<text x="371.7" y="298.5">500</text>
<text x="188.2" y="302.5">5000</text>
<text x="348.3" y="306.5">4800</text>
<text x="348.2" y="314.5">5000</text>
</g>
<text font-size="3.4" x="538.2" y="275.7">CHỦ ĐẦU TƯ (MẪU)</text>
<g font-size="3.1">
<text x="537.8" y="313.2">KIẾN TRÚC, NỘI THẤT</text>
<text x="568.9" y="391">01</text>
<text x="22.1" y="407.9">GHI CHÚ:NHÀ THẦU THI CÔNG KIỂM TRA KÍCH THƯỚC THỰC TẾ, NẾU THẤY CÓ XUNG ĐỘT CẦN BÁO LẠI CHO THIẾT KẾ VÀ QUẢN LÝ KỸ THUẬT.</text>
<text x="562.9" y="409">03/11/2026</text>
</g>
<g font-size="2.8">
<text x="178.4" y="92.5">S3</text>
<text x="338.4" y="92.5">S3</text>
<text x="362.4" y="92.5">S2</text>
<text x="178.3" y="123">D3</text>
<text x="202.3" y="123">D4</text>
<text x="338.3" y="123">D3</text>
<text x="362.3" y="123">D4</text>
<text x="362.9" y="167">D2</text>
<text x="362.9" y="212">D2</text>
<text x="182.3" y="280.5">D1</text>
<text x="204.4" y="280.5">S1</text>
<text x="342.3" y="280.5">D5</text>
<text x="364.4" y="280.5">S1</text>
<text x="525.6" y="358.8">AutoCAD MCP</text>
<text x="525.6" y="366.8">...</text>
<text x="525.3" y="401">TKTC</text>
<text x="525.3" y="409">1:100</text>
</g>
<g font-size="2.2">
<text x="527.5" y="20">1</text>
<text x="527.5" y="24">2</text>
<text x="527.5" y="28">3</text>
<text x="527.5" y="32">4</text>
<text x="525.6" y="36.2">GHI CHÚ - Note:</text>
<text x="525.6" y="268.2">CHỦ ĐẦU TƯ - Client:</text>
<text x="525.6" y="290.2">DỰ ÁN - Project:</text>
<text x="547" y="304.7">Mẫu minh họa</text>
<text x="525.6" y="310.2">HẠNG MỤC - Item:</text>
<text x="525.6" y="319.2">TƯ VẤN THIẾT KẾ - Consultant:</text>
<text x="525.6" y="371.2">TÊN BẢN VẼ - Drawing name:</text>
</g>
<g font-size="2">
<text x="523.8" y="14.4">LẦN NỘP</text>
<text x="541.2" y="14.4">NỘI DUNG ĐIỀU CHỈNH</text>
<text x="573" y="14.4">NGÀY NỘP</text>
</g>
<g font-size="1.8">
<text x="525.6" y="338.8">CHỦ NHIỆM TK - Chief of Project</text>
<text x="525.6" y="346.8">CHỦ TRÌ TK - Chief of Division</text>
<text x="525.6" y="354.8">THIẾT KẾ - Designed by</text>
<text x="525.6" y="362.8">KIỂM TRA - Checked by</text>
<text x="525.3" y="386.6">SỐ HĐ - Contract No:</text>
<text x="558.3" y="386.6">PHIÊN BẢN - Version</text>
<text x="525.3" y="394.6">GIAI ĐOẠN - Phase:</text>
<text x="558.3" y="394.6">KÝ HIỆU BẢN VẼ - Drawing No</text>
<text x="525.3" y="404.6">TỶ LỆ - Scale:</text>
<text x="558.3" y="404.6">HOÀN THÀNH - Finish:</text>
</g>
</svg>
